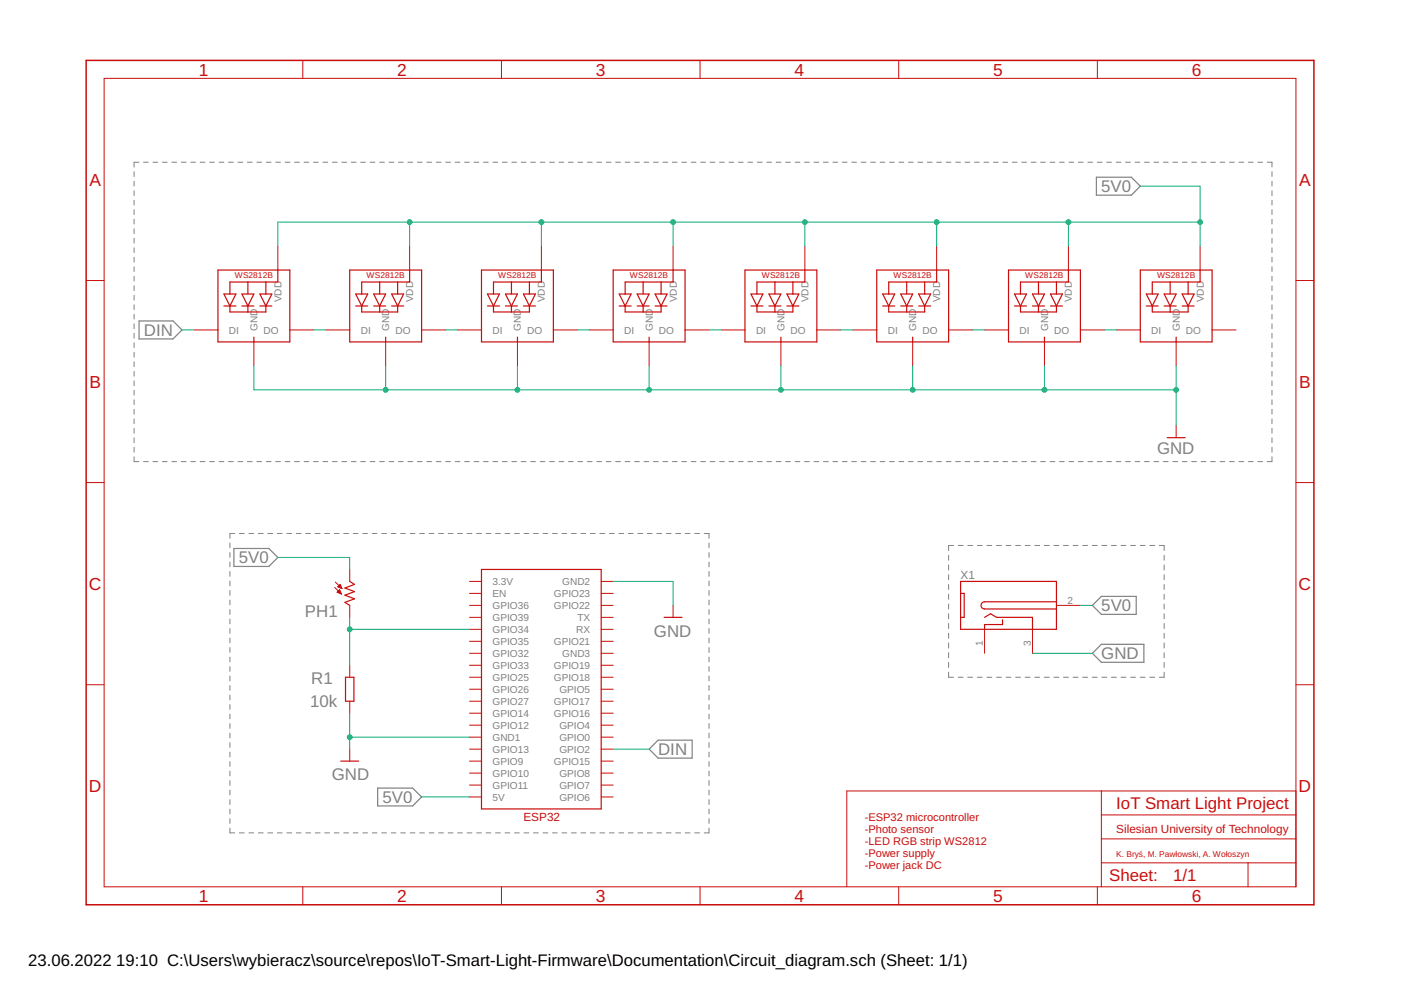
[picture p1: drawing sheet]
<svg xmlns="http://www.w3.org/2000/svg" width="297mm" height="210mm" viewBox="0 0 297 210" stroke-linecap="round" stroke-linejoin="round" font-family="sans-serif">
<g fill="none" stroke="#808080" stroke-width=".21">
<path d="M28.4 36.4v1M28.4 38.4v1M29.4 34.4h-1v1M30.4 34.4h1M32.4 34.4h1M34.4 34.4h1M36.4 34.4h1M38.4 34.4h1.1M40.4 34.4h1M42.4 34.4h1.1M44.4 34.4h1M46.5 34.4h1"/>
<path d="M48.5 34.4h1M50.5 34.4h1M52.5 34.4h1M54.5 34.4h1M56.5 34.4h1M58.5 34.4h1M60.5 34.4h1M62.5 34.4h1M64.5 34.4h1M66.5 34.4h1M68.5 34.4h1M70.5 34.4h1"/>
<path d="M72.5 34.4h1M74.5 34.4h1M76.5 34.4h1M78.5 34.4h1M80.5 34.4h1M82.5 34.4h1M84.5 34.4h1M86.5 34.4h1M88.5 34.4h1M90.5 34.4h1M92.5 34.4h1M94.5 34.4h1"/>
<path d="M96.5 34.4h1M98.5 34.4h1M100.5 34.4h1M102.5 34.4h1M104.5 34.4h1M106.5 34.4h1M108.5 34.4h1M110.5 34.4h1M112.5 34.4h1M114.5 34.4h1M116.5 34.4h1M118.5 34.4h1"/>
<path d="M120.5 34.4h1M122.5 34.4h1M124.5 34.4h1M126.5 34.4h1M128.5 34.4h1M130.5 34.4h1.1M132.5 34.4h1M134.6 34.4h1M136.5 34.4h1M138.6 34.4h1M140.5 34.4h1.1M142.6 34.4h1"/>
<path d="M144.5 34.4h1.1M146.6 34.4h1M148.6 34.4h1M150.6 34.4h1M152.6 34.4h1M154.6 34.4h1M156.6 34.4h1M158.6 34.4h1M160.6 34.4h1M162.6 34.4h1M164.6 34.4h1M166.6 34.4h1"/>
<path d="M168.6 34.4h1M170.6 34.4h1M172.6 34.4h1M174.6 34.4h1M176.6 34.4h1M178.6 34.4h1M180.6 34.4h1M182.6 34.4h1M184.6 34.4h1M186.6 34.4h1M188.6 34.4h1M190.6 34.4h1"/>
<path d="M192.6 34.4h1M194.6 34.4h1M196.6 34.4h1M198.6 34.4h1M200.6 34.4h1M202.6 34.4h1M204.6 34.4h1M206.6 34.4h1M208.6 34.4h1M210.6 34.4h1M212.6 34.4h1M214.6 34.4h1"/>
<path d="M216.6 34.4h1M218.6 34.4h1M220.6 34.4h1M222.6 34.4h1M224.6 34.4h1M226.7 34.4h.9M228.6 34.4h1.1M230.7 34.4h.9M232.6 34.4h1.1M234.7 34.4h.9M236.7 34.4h1M238.7 34.4h.9"/>
<path d="M240.7 34.4h1M242.7 34.4h1M244.7 34.4h1M246.7 34.4h1M248.7 34.4h1M250.7 34.4h1M252.7 34.4h1M254.7 34.4h1M256.7 34.4h1M258.7 34.4h1M260.7 34.4h1M262.7 34.4h1"/>
<path d="M264.7 34.4h1M266.7 34.4h1M268.7 34.4h1v1M269.7 36.4v1M269.7 38.4v1M28.4 40.4v1.1M28.4 42.5v1M28.4 44.5v1M28.4 46.5v1M28.4 48.5v1M28.4 50.5v1M28.4 52.5v1.1"/>
<path d="M28.4 54.5v1.1M28.4 56.6v1M28.4 58.6v1M269.7 40.4v1.1M269.7 42.5v1M269.7 44.5v1M269.7 46.5v1M269.7 48.5v1M269.7 50.5v1M269.7 52.5v1.1M269.7 54.5v1.1M269.7 56.6v1"/>
<path d="M269.7 58.6v1M28.4 60.6v1M28.4 62.6v1M28.4 64.6v1M28.4 66.6v1M28.4 68.7v1M28.4 70.7v1M28.4 72.7v1M28.4 74.7v1M28.4 76.7v1M28.4 78.7v1.1M269.7 60.6v1"/>
<path d="M269.7 62.6v1M269.7 64.6v1M269.7 66.6v1M269.7 68.7v1M269.7 70.7v1M269.7 72.7v1M269.7 74.7v1M269.7 76.7v1M269.7 78.7v1.1M28.4 80.8v1M28.4 82.8v1M28.4 84.8v1"/>
<path d="M28.4 86.8v1M28.4 88.8v1M28.4 90.8v1M28.4 92.8v1.1M28.4 94.8v1.1M28.4 96.9v1h1M30.4 97.9h1M32.4 97.9h1M34.4 97.9h1M36.4 97.9h1M38.4 97.9h1.1M40.4 97.9h1"/>
<path d="M42.4 97.9h1.1M44.4 97.9h1M46.5 97.9h1M48.5 97.9h1M50.5 97.9h1M52.5 97.9h1M54.5 97.9h1M56.5 97.9h1M58.5 97.9h1M60.5 97.9h1M62.5 97.9h1M64.5 97.9h1"/>
<path d="M66.5 97.9h1M68.5 97.9h1M70.5 97.9h1M72.5 97.9h1M74.5 97.9h1M76.5 97.9h1M78.5 97.9h1M80.5 97.9h1M82.5 97.9h1M84.5 97.9h1M86.5 97.9h1M88.5 97.9h1"/>
<path d="M90.5 97.9h1M92.5 97.9h1M94.5 97.9h1M96.5 97.9h1M98.5 97.9h1M100.5 97.9h1M102.5 97.9h1M104.5 97.9h1M106.5 97.9h1M108.5 97.9h1M110.5 97.9h1M112.5 97.9h1"/>
<path d="M114.5 97.9h1M116.5 97.9h1M118.5 97.9h1M120.5 97.9h1M122.5 97.9h1M124.5 97.9h1M126.5 97.9h1M128.5 97.9h1M130.5 97.9h1.1M132.5 97.9h1M134.6 97.9h1M136.5 97.9h1"/>
<path d="M138.6 97.9h1M140.5 97.9h1.1M142.6 97.9h1M144.5 97.9h1.1M146.6 97.9h1M148.6 97.9h1M150.6 97.9h1M152.6 97.9h1M154.6 97.9h1M156.6 97.9h1M158.6 97.9h1M160.6 97.9h1"/>
<path d="M162.6 97.9h1M164.6 97.9h1M166.6 97.9h1M168.6 97.9h1M170.6 97.9h1M172.6 97.9h1M174.6 97.9h1M176.6 97.9h1M178.6 97.9h1M180.6 97.9h1M182.6 97.9h1M184.6 97.9h1"/>
<path d="M186.6 97.9h1M188.6 97.9h1M190.6 97.9h1M192.6 97.9h1M194.6 97.9h1M196.6 97.9h1M198.6 97.9h1M200.6 97.9h1M202.6 97.9h1M204.6 97.9h1M206.6 97.9h1M208.6 97.9h1"/>
<path d="M210.6 97.9h1M212.6 97.9h1M214.6 97.9h1M216.6 97.9h1M218.6 97.9h1M220.6 97.9h1M222.6 97.9h1M224.6 97.9h1M226.7 97.9h.9M228.6 97.9h1.1M230.7 97.9h.9M232.6 97.9h1.1"/>
<path d="M234.7 97.9h.9M236.7 97.9h1M238.7 97.9h.9M240.7 97.9h1M242.7 97.9h1M244.7 97.9h1M246.7 97.9h1M248.7 97.9h1M250.7 97.9h1M252.7 97.9h1M254.7 97.9h1M256.7 97.9h1"/>
<path d="M258.7 97.9h1M260.7 97.9h1M262.7 97.9h1M264.7 97.9h1M266.7 97.9h1M269.7 80.8v1M269.7 82.8v1M269.7 84.8v1M269.7 86.8v1M269.7 88.8v1M269.7 90.8v1M269.7 92.8v1.1"/>
<path d="M269.7 94.8v1.1M269.7 96.9v1h-1M48.7 115.1v1M48.7 117.2v1M48.7 119.2v1M49.8 113.1h-1.1v1M50.8 113.1h1M52.8 113.1h1M54.8 113.1h1M56.8 113.1h1M58.8 113.1h1M60.8 113.1h1"/>
<path d="M62.8 113.1h1M64.8 113.1h1M66.8 113.1h1.1M68.9 113.1h1M70.9 113.1h1M72.9 113.1h1M74.9 113.1h1M76.9 113.1h1M78.9 113.1h1M80.9 113.1h1M83 113.1h.9M85 113.1h1"/>
<path d="M87 113.1h1M89 113.1h1M91 113.1h1M93 113.1h1M95 113.1h1M97 113.1h1M99 113.1h1.1M101 113.1h1.1M103.1 113.1h1M105.1 113.1h1M107.1 113.1h1M109.1 113.1h1"/>
<path d="M111.1 113.1h1M113.1 113.1h1M115.1 113.1h1M117.1 113.1h1.1M119.1 113.1h1.1M121.2 113.1h1M123.2 113.1h1M125.2 113.1h1M127.2 113.1h1M129.2 113.1h1M131.2 113.1h1M133.2 113.1h1"/>
<path d="M135.2 113.1h1M137.2 113.1h1.1M139.3 113.1h1M141.3 113.1h1M143.3 113.1h1M145.3 113.1h1M147.3 113.1h1M149.3 113.1h1v1M150.3 115.1v1M150.3 117.2v1M150.3 119.2v1M201.1 117.7v1.1"/>
<path d="M201.1 119.8v1.1M202.2 115.7h-1.1v1M203.2 115.7h1M205.2 115.7h1M207.2 115.7h1M209.3 115.7h1M211.3 115.7h1M213.3 115.7h1M215.3 115.7h1.1M217.4 115.7h1M219.4 115.7h1M221.4 115.7h1.1"/>
<path d="M223.5 115.7h1M225.5 115.7h1M227.5 115.7h1.1M229.6 115.7h1M231.6 115.7h1M233.6 115.7h1.1M235.6 115.7h1.1M237.7 115.7h1M239.7 115.7h1M241.7 115.7h1.1M243.8 115.7h1M245.8 115.7h1v1"/>
<path d="M246.8 117.7v1.1M246.8 119.8v1.1M48.7 121.2v1M48.7 123.2v1M48.7 125.2v1M48.7 127.2v1M48.7 129.2v1.1M48.7 131.3v1M48.7 133.3v1M48.7 135.3v1M48.7 137.3v1M48.7 139.3v1"/>
<path d="M150.3 121.2v1M150.3 123.2v1M150.3 125.2v1M150.3 127.2v1M150.3 129.2v1.1M150.3 131.3v1M150.3 133.3v1M150.3 135.3v1M150.3 137.3v1M150.3 139.3v1M201.1 121.9v1M201.1 123.9v1.1"/>
<path d="M201.1 126v1.1M201.1 128.1v1M201.1 130.1v1.1M201.1 132.2v1.1M201.1 134.3v1M201.1 136.3v1.1M201.1 138.4v1.1M246.8 121.9v1M246.8 123.9v1.1M246.8 126v1.1M246.8 128.1v1M246.8 130.1v1.1"/>
<path d="M246.8 132.2v1.1M246.8 134.3v1M246.8 136.3v1.1M246.8 138.4v1.1M48.7 141.3v1M48.7 143.3v1.1M48.7 145.4v1M48.7 147.4v1M48.7 149.4v1M48.7 151.4v1M48.7 153.4v1M48.7 155.4v1"/>
<path d="M48.7 157.5v1M48.7 159.5v1M150.3 141.3v1M150.3 143.3v1.1M150.3 145.4v1M150.3 147.4v1M150.3 149.4v1M150.3 151.4v1M150.3 153.4v1M150.3 155.4v1M150.3 157.5v1M150.3 159.5v1"/>
<path d="M201.1 140.5v1M201.1 142.5v1.1h1.1M203.2 143.6h1M205.2 143.6h1M207.2 143.6h1M209.3 143.6h1M211.3 143.6h1M213.3 143.6h1M215.3 143.6h1.1M217.4 143.6h1M219.4 143.6h1M221.4 143.6h1.1"/>
<path d="M223.5 143.6h1M225.5 143.6h1M227.5 143.6h1.1M229.6 143.6h1M231.6 143.6h1M233.6 143.6h1.1M235.6 143.6h1.1M237.7 143.6h1M239.7 143.6h1M241.7 143.6h1.1M243.8 143.6h1M246.8 140.5v1"/>
<path d="M246.8 142.5v1.1h-1M48.7 161.5v1M48.7 163.5v1M48.7 165.5v1M48.7 167.5v1.1M48.7 169.5v1.1M48.7 171.6v1M48.7 173.6v1M48.7 175.6v1h1.1M50.8 176.6h1M52.8 176.6h1M54.8 176.6h1"/>
<path d="M56.8 176.6h1M58.8 176.6h1M60.8 176.6h1M62.8 176.6h1M64.8 176.6h1M66.8 176.6h1.1M68.9 176.6h1M70.9 176.6h1M72.9 176.6h1M74.9 176.6h1M76.9 176.6h1M78.9 176.6h1"/>
<path d="M80.9 176.6h1M83 176.6h.9M85 176.6h1M87 176.6h1M89 176.6h1M91 176.6h1M93 176.6h1M95 176.6h1M97 176.6h1M99 176.6h1.1M101 176.6h1.1M103.1 176.6h1"/>
<path d="M105.1 176.6h1M107.1 176.6h1M109.1 176.6h1M111.1 176.6h1M113.1 176.6h1M115.1 176.6h1M117.1 176.6h1.1M119.1 176.6h1.1M121.2 176.6h1M123.2 176.6h1M125.2 176.6h1M127.2 176.6h1"/>
<path d="M129.2 176.6h1M131.2 176.6h1M133.2 176.6h1M135.2 176.6h1M137.2 176.6h1.1M139.3 176.6h1M141.3 176.6h1M143.3 176.6h1M145.3 176.6h1M147.3 176.6h1M150.3 161.5v1M150.3 163.5v1"/>
<path d="M150.3 165.5v1M150.3 167.5v1.1M150.3 169.5v1.1M150.3 171.6v1M150.3 173.6v1M150.3 175.6v1h-1"/>
</g>
<path d="M232.5 37.6h7.4l1.9 1.9-1.9 1.9h-7.4zM29.5 68.1h7.2l1.9 1.9-1.9 1.9h-7.2zM49.6 116.3h7.4l1.9 1.9-1.9 1.9h-7.4zM231.6 138.5l1.9-1.9h9v3.8h-9zM231.6 128.4l1.9-2h7.4v3.9h-7.4zM137.6 158.8l1.9-1.9h7.2v3.8h-7.2zM80.1 167.1h7.4l1.9 1.9-1.9 1.9h-7.4z" fill="none" stroke="#808080" stroke-width=".25"/>
<g fill="none" stroke="#c90d0c" stroke-width=".21">
<path d="M22.1 16.6h252.7v171.4h-252.7zM64.2 12.8v3.8M106.3 12.8v3.8M148.4 12.8v3.8M190.5 12.8v3.8M232.7 12.8v3.8M18.3 59.5h3.8M58.9 52.2v5.1M86.8 52.2v5.1M114.8 52.2v5.1M142.7 52.2v5.1M170.6 52.2v5.1"/>
<path d="M198.6 52.2v5.1M226.5 52.2v5.1M254.4 52.2v5.1M274.8 59.5h3.8M41.1 70h5.1M53.8 72.5v5.1M61.4 70h5.1M69.1 70h5M81.8 72.5v5.1M89.4 70h5.1M97 70h5.1M109.7 72.5v5.1"/>
<path d="M117.3 70h5.1M124.9 70h5.1M137.6 72.5v5.1M145.2 70h5.1M152.9 70h5M165.6 72.5v5.1M173.2 70h5.1M180.8 70h5.1M193.5 72.5v5.1M201.1 70h5.1M208.7 70h5.1M221.4 72.5v5.1"/>
<path d="M229.1 70h5M236.7 70h5.1M249.4 72.5v5.1M257 70h5.1M249.4 90.3v2.5M18.3 102.3h3.8M274.8 102.3h3.8M71 124.5l1.4 1.4M71.1 123.4l1.4 1.4M71.5 125.6l.9 .3M71.5 125.6l.5-.5 .4 .8M71.5 125.6h.7"/>
<path d="M71.6 125.5h.6M71.6 124.4l.5-.5 .4 .9zM71.6 124.4h.7M71.7 125.3h.4M71.8 124.5h.6M71.8 124.2h.5M71.8 125.7h.5M71.8 125.2h.3M71.9 124.1h.3M71.9 125.1h.1M72 124h.2M72.1 124.6h.3"/>
<path d="M72.1 125.8h.2M72.3 124.7h.2M72.3 125.9h.1M74.1 120.7v2.6M74.1 128.4v2.5M99.5 128.4h2.6M99.5 125.8h2.6M99.5 138.5h2.6M99.5 136h2.6M99.5 133.4h2.6M99.5 130.9h2.6M99.5 123.3h2.6"/>
<path d="M127.5 128.4h2.5M127.5 125.8h2.5M127.5 138.5h2.5M127.5 136h2.5M127.5 133.4h2.5M127.5 130.9h2.5M127.5 123.3h2.5M142.7 128.4v2.5M208.7 133.4v5.1M218.9 133.4v5.1M224 128.4h5.1M18.3 145.2h3.8"/>
<path d="M74.1 141.1v2.5M74.1 148.7v2.5M74.1 158.8v2.6M99.5 158.8h2.6M99.5 156.3h2.6M99.5 153.8h2.6M99.5 151.2h2.6M99.5 148.7h2.6M99.5 146.1h2.6M99.5 143.6h2.6M99.5 141.1h2.6M127.5 158.8h2.5"/>
<path d="M127.5 156.3h2.5M127.5 153.8h2.5M127.5 151.2h2.5M127.5 148.7h2.5M127.5 146.1h2.5M127.5 143.6h2.5M127.5 141.1h2.5M274.8 145.2h3.8M99.5 169h2.6M99.5 166.5h2.6M99.5 163.9h2.6M99.5 161.4h2.6"/>
<path d="M127.5 169h2.5M127.5 166.5h2.5M127.5 163.9h2.5M127.5 161.4h2.5M233.5 167.7v20.3M233.5 177.9h41.3M233.5 172.8h41.3M274.8 167.7h-95.3v20.3M64.2 188v3.8M106.3 188v3.8M148.4 188v3.8M190.5 188v3.8"/>
<path d="M232.7 188v3.8M233.5 182.9h41.3M264.6 182.9v5.1"/>
</g>
<g fill="none" stroke="#c90d0c" stroke-width=".25">
<path d="M46.2 57.3h15.2v15.2h-15.2zM52.6 59.8v2.5M56.4 59.8v2.5M58.9 57.3v2.5h-10.2v2.5M74.1 57.3h15.3v15.2h-15.3zM80.5 59.8v2.5M84.3 59.8v2.5M86.8 57.3v2.5h-10.1v2.5M102.1 57.3h15.2v15.2h-15.2zM108.4 59.8v2.5M112.2 59.8v2.5M114.8 57.3v2.5h-10.2v2.5"/>
<path d="M130 57.3h15.2v15.2h-15.2zM136.4 59.8v2.5M140.2 59.8v2.5M142.7 57.3v2.5h-10.2v2.5M157.9 57.3h15.3v15.2h-15.3zM164.3 59.8v2.5M168.1 59.8v2.5M170.6 57.3v2.5h-10.1v2.5M185.9 57.3h15.2v15.2h-15.2zM192.2 59.8v2.5M196 59.8v2.5M198.6 57.3v2.5h-10.2v2.5"/>
<path d="M213.8 57.3h15.3v15.2h-15.3zM220.2 59.8v2.5M224 59.8v2.5M226.5 57.3v2.5h-10.1v2.5M241.8 57.3h15.2v15.2h-15.2zM248.1 59.8v2.5M251.9 59.8v2.5M254.4 57.3v2.5h-10.1v2.5M47.5 62.3h2.5l-1.3 2.6zM47.5 64.9h2.5M48.7 64.9v1.2h7.7v-1.2M51.3 62.3h2.5l-1.2 2.6z"/>
<path d="M51.3 64.9h2.5M52.6 64.9v1.2M53.8 71.5v1M55.1 62.3h2.5l-1.2 2.6zM55.1 64.9h2.5M75.4 62.3h2.6l-1.3 2.6zM75.4 64.9h2.6M76.7 64.9v1.2h7.6v-1.2M79.2 62.3h2.6l-1.3 2.6zM79.2 64.9h2.6M80.5 64.9v1.2M81.8 71.5v1"/>
<path d="M83 62.3h2.6l-1.3 2.6zM83 64.9h2.6M103.4 62.3h2.5l-1.3 2.6zM103.4 64.9h2.5M104.6 64.9v1.2h7.6v-1.2M107.2 62.3h2.5l-1.3 2.6zM107.2 64.9h2.5M108.4 64.9v1.2M109.7 71.5v1M111 62.3h2.5l-1.3 2.6zM111 64.9h2.5M131.3 62.3h2.5l-1.3 2.6z"/>
<path d="M131.3 64.9h2.5M132.5 64.9v1.2h7.7v-1.2M135.1 62.3h2.5l-1.2 2.6zM135.1 64.9h2.5M136.4 64.9v1.2M137.6 71.5v1M138.9 62.3h2.5l-1.2 2.6zM138.9 64.9h2.5M159.2 62.3h2.6l-1.3 2.6zM159.2 64.9h2.6M160.5 64.9v1.2h7.6v-1.2M163 62.3h2.6l-1.3 2.6z"/>
<path d="M163 64.9h2.6M164.3 64.9v1.2M165.6 71.5v1M166.8 62.3h2.6l-1.3 2.6zM166.8 64.9h2.6M187.2 62.3h2.5l-1.3 2.6zM187.2 64.9h2.5M188.4 64.9v1.2h7.6v-1.2M191 62.3h2.5l-1.3 2.6zM191 64.9h2.5M192.2 64.9v1.2M193.5 71.5v1"/>
<path d="M194.8 62.3h2.5l-1.3 2.6zM194.8 64.9h2.5M215.1 62.3h2.5l-1.2 2.6zM215.1 64.9h2.5M216.4 64.9v1.2h7.6v-1.2M218.9 62.3h2.5l-1.2 2.6zM218.9 64.9h2.5M220.2 64.9v1.2M221.4 71.5v1M222.7 62.3h2.6l-1.3 2.6zM222.7 64.9h2.6M243 62.3h2.6l-1.3 2.6z"/>
<path d="M243 64.9h2.6M244.3 64.9v1.2h7.6v-1.2M246.8 62.3h2.6l-1.3 2.6zM246.8 64.9h2.6M248.1 64.9v1.2M249.4 71.5v1M250.6 62.3h2.6l-1.3 2.6zM250.6 64.9h2.6M247.5 92.8h3.8M74.1 123.3l1.1 .6-2.1 .8 2.1 .7-2.1 .8 2.1 .8-2.1 .7 1 .7M102.1 120.7h25.4v50.8h-25.4zM140.8 130.9h3.8"/>
<path d="M203.7 123.3h20.3v10.1h-20.3zM203.7 125.8h.7v5.1h-.7M208.7 130.9l1.3-.8 1.3 .8h7.6v2.5M212.6 131.4v1h-3.9v1M224 127.6h-15.3a.76 .76 0 0 0-.7 .8 .76 .76 0 0 0 .7 .7h15.3M73.3 143.6h1.7v5.1h-1.7zM72.2 161.4h3.9"/>
</g>
<path d="M18.3 12.8h260.3v179h-260.3z" fill="none" stroke="#c90d0c" stroke-width=".32"/>
<g fill="none" stroke="#0dab76" stroke-width=".21">
<path d="M241.8 39.5h12.6v12.7M86.8 47.1v5.1M114.8 47.1v5.1M142.7 47.1v5.1M170.6 47.1v5.1M198.6 47.1v5.1M226.5 47.1v5.1M254.4 47.1h-195.5v5.1M38.6 70h2.5M53.8 77.6v5.1h195.6M66.5 70h2.6M81.8 77.6v5.1"/>
<path d="M94.5 70h2.5M109.7 77.6v5.1M122.4 70h2.5M137.6 77.6v5.1M150.3 70h2.6M165.6 77.6v5.1M178.3 70h2.5M193.5 77.6v5.1M206.2 70h2.5M221.4 77.6v5.1M234.1 70h2.6M249.4 77.6v12.7"/>
<path d="M58.9 118.2h15.2v2.5M74.1 130.9v10.2M74.1 133.4h25.4M130 123.3h12.7v5.1M218.9 138.5h12.7M229.1 128.4h2.5M74.1 156.3h25.4M74.1 151.2v7.6M130 158.8h7.6M89.4 169h10.1"/>
</g>
<g fill="#0dab76" stroke="#0dab76" stroke-width=".21">
<circle cx="221.4" cy="82.7" r=".51"/>
<circle cx="193.5" cy="82.7" r=".51"/>
<circle cx="165.6" cy="82.7" r=".51"/>
<circle cx="137.6" cy="82.7" r=".51"/>
<circle cx="109.7" cy="82.7" r=".51"/>
<circle cx="81.8" cy="82.7" r=".51"/>
<circle cx="249.4" cy="82.7" r=".51"/>
<circle cx="74.1" cy="156.3" r=".51"/>
<circle cx="226.5" cy="47.1" r=".51"/>
<circle cx="198.6" cy="47.1" r=".51"/>
<circle cx="170.6" cy="47.1" r=".51"/>
<circle cx="142.7" cy="47.1" r=".51"/>
<circle cx="114.8" cy="47.1" r=".51"/>
<circle cx="86.8" cy="47.1" r=".51"/>
<circle cx="254.4" cy="47.1" r=".51"/>
<circle cx="74.1" cy="133.4" r=".51"/>
</g>
<g font-size="3.7" fill="#c90d0c">
<text x="42.1" y="16">1</text>
<text x="84.2" y="16">2</text>
<text x="126.4" y="16">3</text>
<text x="168.5" y="16">4</text>
<text x="210.6" y="16">5</text>
<text x="252.7" y="16">6</text>
<text x="19" y="39.3">A</text>
<text x="275.4" y="39.3">A</text>
<text x="19" y="82.2">B</text>
<text x="275.4" y="82.2">B</text>
<text x="18.8" y="125">C</text>
<text x="275.3" y="125">C</text>
<text x="18.8" y="167.9">D</text>
<text x="275.3" y="167.9">D</text>
<text x="42.1" y="191.2">1</text>
<text x="84.2" y="191.2">2</text>
<text x="126.4" y="191.2">3</text>
<text x="168.5" y="191.2">4</text>
<text x="210.6" y="191.2">5</text>
<text x="252.7" y="191.2">6</text>
</g>
<g font-size="3.6" fill="#808080">
<text x="233.5" y="40.7">5V0</text>
<text x="30.5" y="71.2">DIN</text>
<text x="245.3" y="96.4">GND</text>
<text x="50.6" y="119.5">5V0</text>
<text x="64.6" y="130.9">PH1</text>
<text x="233.5" y="129.6">5V0</text>
<text x="138.6" y="135">GND</text>
<text x="233.5" y="139.8">GND</text>
<text x="65.8" y="149.9">10k</text>
<text x="66" y="145.1">R1</text>
<text x="139.5" y="160.1">DIN</text>
<text x="70.3" y="165.4">GND</text>
<text x="81.1" y="170.3">5V0</text>
</g>
<g font-size="3.6" fill="#c90d0c">
<text x="236.7" y="171.5">IoT Smart Light Project</text>
<text x="235.2" y="186.9">Sheet:</text>
<text x="248.7" y="186.8">1/1</text>
</g>
<g font-size="3.5">
<text x="6" y="204.7">23.06.2022</text>
<text x="24.7" y="204.7">19:10 C:\Users\wybieracz\source\repos\IoT-Smart-Light-Firmware\Documentation\Circuit_diagram.sch (Sheet: 1/1)</text>
</g>
<text font-size="2.5" fill="#808080" x="203.7" y="122.8">X1</text>
<g font-size="2.5" fill="#c90d0c">
<text x="111" y="174.1">ESP32</text>
<text x="236.7" y="176.6">Silesian University of Technology</text>
</g>
<g font-size="2.3" fill="#c90d0c">
<text x="183.3" y="174.1">-ESP32 microcontroller</text>
<text x="183.3" y="176.7">-Photo sensor</text>
<text x="183.3" y="179.2">-LED RGB strip WS2812</text>
<text x="183.3" y="181.7">-Power supply</text>
<text x="183.3" y="184.2">-Power jack DC</text>
</g>
<g font-size="2.1" fill="#808080">
<text x="59.7" y="64.1" transform="rotate(-90 59.7 64.1)">VDD</text>
<text x="87.6" y="64.1" transform="rotate(-90 87.6 64.1)">VDD</text>
<text x="115.5" y="64.1" transform="rotate(-90 115.5 64.1)">VDD</text>
<text x="143.5" y="64.1" transform="rotate(-90 143.5 64.1)">VDD</text>
<text x="171.4" y="64.1" transform="rotate(-90 171.4 64.1)">VDD</text>
<text x="199.3" y="64.1" transform="rotate(-90 199.3 64.1)">VDD</text>
<text x="227.3" y="64.1" transform="rotate(-90 227.3 64.1)">VDD</text>
<text x="255.2" y="64.1" transform="rotate(-90 255.2 64.1)">VDD</text>
<text x="48.5" y="70.7">DI</text>
<text x="54.6" y="70.2" transform="rotate(-90 54.6 70.2)">GND</text>
<text x="55.9" y="70.7">DO</text>
<text x="76.5" y="70.7">DI</text>
<text x="82.5" y="70.2" transform="rotate(-90 82.5 70.2)">GND</text>
<text x="83.8" y="70.7">DO</text>
<text x="104.4" y="70.7">DI</text>
<text x="110.5" y="70.2" transform="rotate(-90 110.5 70.2)">GND</text>
<text x="111.8" y="70.7">DO</text>
<text x="132.4" y="70.7">DI</text>
<text x="138.4" y="70.2" transform="rotate(-90 138.4 70.2)">GND</text>
<text x="139.7" y="70.7">DO</text>
<text x="160.3" y="70.7">DI</text>
<text x="166.3" y="70.2" transform="rotate(-90 166.3 70.2)">GND</text>
<text x="167.6" y="70.7">DO</text>
<text x="188.2" y="70.7">DI</text>
<text x="194.3" y="70.2" transform="rotate(-90 194.3 70.2)">GND</text>
<text x="195.6" y="70.7">DO</text>
<text x="216.2" y="70.7">DI</text>
<text x="222.2" y="70.2" transform="rotate(-90 222.2 70.2)">GND</text>
<text x="223.5" y="70.7">DO</text>
<text x="244.1" y="70.7">DI</text>
<text x="250.1" y="70.2" transform="rotate(-90 250.1 70.2)">GND</text>
<text x="251.4" y="70.7">DO</text>
<text x="104.4" y="124">3.3V</text>
<text x="119.2" y="124">GND2</text>
<text x="104.4" y="131.7">GPIO39</text>
<text x="104.4" y="129.1">GPIO36</text>
<text x="104.4" y="126.6">EN</text>
<text x="117.4" y="129.1">GPIO22</text>
<text x="117.4" y="126.6">GPIO23</text>
<text x="122.4" y="131.7">TX</text>
<text x="226.3" y="128">2</text>
<text x="104.4" y="136.7">GPIO35</text>
<text x="104.4" y="134.2">GPIO34</text>
<text x="117.4" y="136.7">GPIO21</text>
<text x="122.2" y="134.2">RX</text>
<text x="208.4" y="137" transform="rotate(-90 208.4 137)">1</text>
<text x="218.5" y="137" transform="rotate(-90 218.5 137)">3</text>
<text x="104.4" y="141.8">GPIO33</text>
<text x="104.4" y="139.3">GPIO32</text>
<text x="117.4" y="141.8">GPIO19</text>
<text x="119.2" y="139.3">GND3</text>
<text x="104.4" y="149.4">GPIO27</text>
<text x="104.4" y="146.9">GPIO26</text>
<text x="104.4" y="144.4">GPIO25</text>
<text x="117.4" y="149.4">GPIO17</text>
<text x="117.4" y="144.4">GPIO18</text>
<text x="118.6" y="146.9">GPIO5</text>
<text x="104.4" y="154.5">GPIO12</text>
<text x="104.4" y="152">GPIO14</text>
<text x="117.4" y="152">GPIO16</text>
<text x="118.6" y="154.5">GPIO4</text>
<text x="104.4" y="159.6">GPIO13</text>
<text x="104.4" y="157">GND1</text>
<text x="118.6" y="159.6">GPIO2</text>
<text x="118.6" y="157">GPIO0</text>
<text x="104.4" y="167.2">GPIO11</text>
<text x="104.4" y="164.7">GPIO10</text>
<text x="104.4" y="162.1">GPIO9</text>
<text x="117.4" y="162.1">GPIO15</text>
<text x="118.6" y="167.2">GPIO7</text>
<text x="118.6" y="164.7">GPIO8</text>
<text x="104.4" y="169.7">5V</text>
<text x="118.6" y="169.7">GPIO6</text>
</g>
<g font-size="1.8" fill="#c90d0c">
<text x="49.8" y="59">WS2812B</text>
<text x="77.7" y="59">WS2812B</text>
<text x="105.6" y="59">WS2812B</text>
<text x="133.6" y="59">WS2812B</text>
<text x="161.5" y="59">WS2812B</text>
<text x="189.4" y="59">WS2812B</text>
<text x="217.4" y="59">WS2812B</text>
<text x="245.3" y="59">WS2812B</text>
<text x="236.7" y="181.7">K. Bryś, M. Pawłowski, A. Wołoszyn</text>
</g>
</svg>
